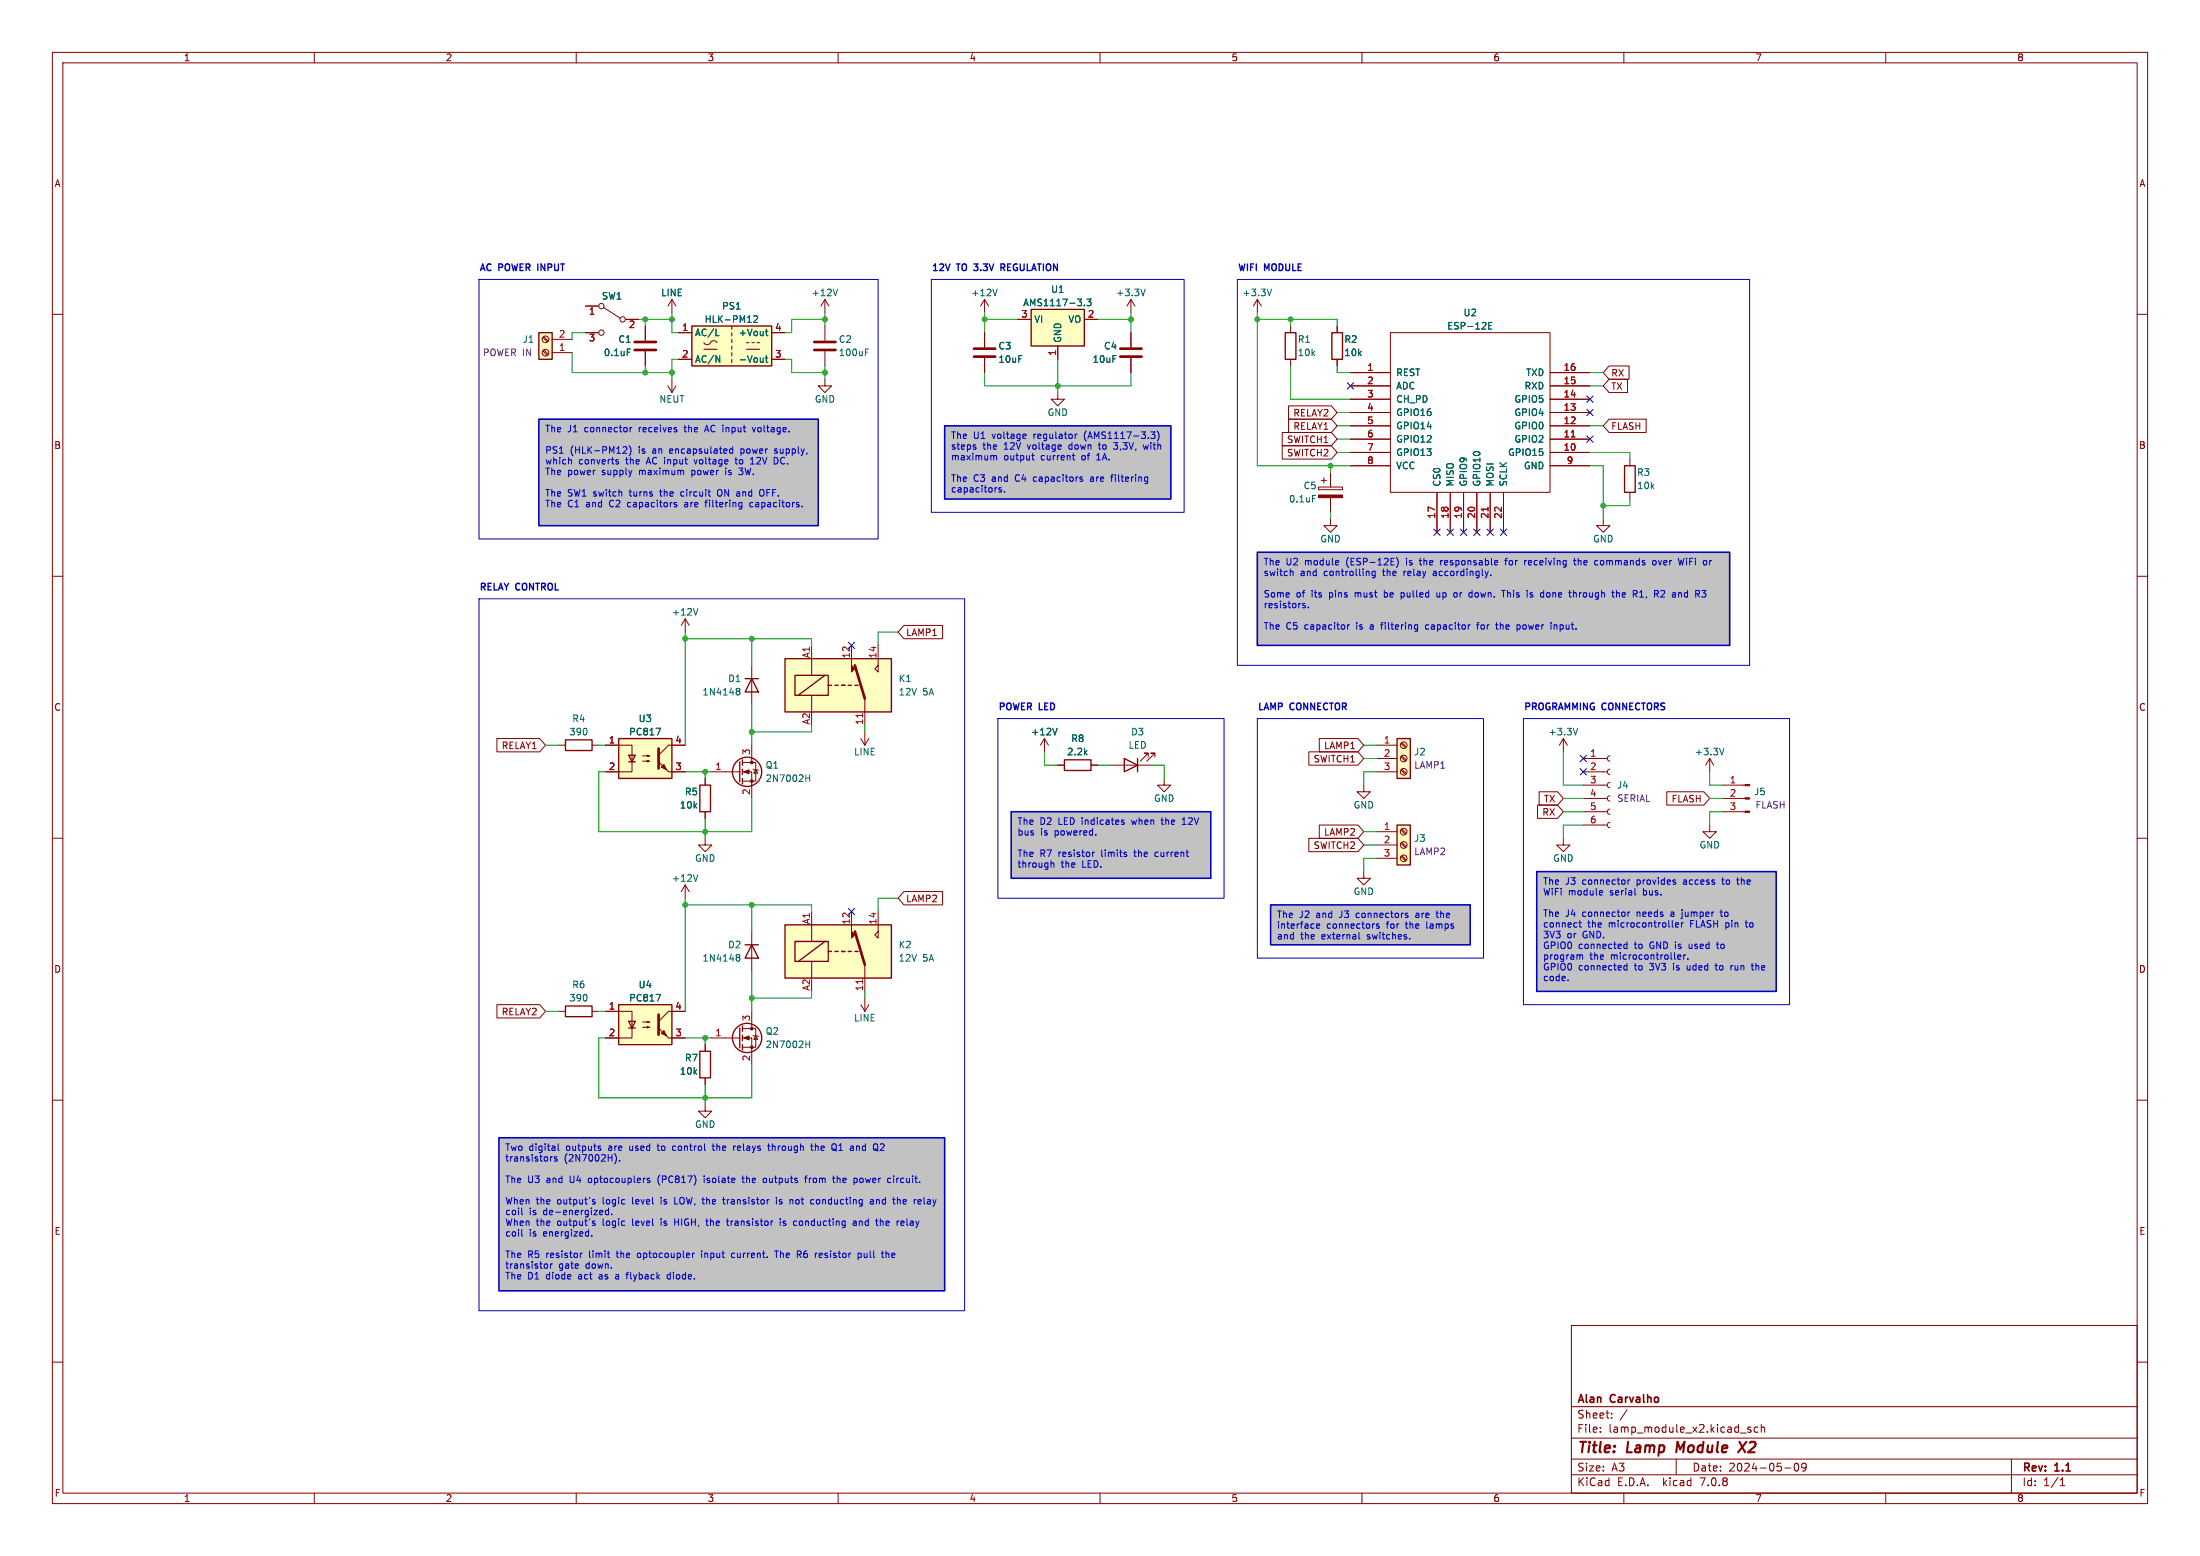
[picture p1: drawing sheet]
<svg xmlns="http://www.w3.org/2000/svg" width="420mm" height="297mm" viewBox="0 0 420 297" stroke-linecap="round" stroke-linejoin="round" font-family="sans-serif">
<g fill="none" stroke="#840000" stroke-width=".19">
<path d="M10 10h400v277h-400zM12 12h396v273h-396zM60 10v2M110 10v2M160 10v2M210 10v2M260 10v2M310 10v2M360 10v2M10 60h2M111.8 58.4h2.5M115.2 58.7l3.2 2"/>
<path d="M128.3 57.2v2.5M128.3 57.2l-.8 1.2M128.3 57.2l.7 1.2M157.5 57.2v2.5M157.5 57.2l-.8 1.2M157.5 57.2l.7 1.2M188 57.2v2.5M188 57.2l-.8 1.2M188 57.2l.7 1.2M215.9 57.2l-.8 1.2M215.9 57.2v2.5M215.9 57.2l.8 1.2"/>
<path d="M240 57.2l-.7 1.2M240 57.2v2.5M240 57.2l.8 1.2M408 60h2M103.6 64.4l.9 .9M103.6 67l.9 .8M103.8 64.3l.9 .8M103.8 66.8l.9 .8M105.4 67.3h3.8M105.4 64.8h3.8M111.8 63.5h2.5M119.4 61h2.5"/>
<path d="M123.2 62.2v2.8M123.2 67.1v2.8M127.5 73.7l.8 1.2M128.3 72.4v2.5M129 73.7l-.7 1.2M129.5 63.5h2.6M129.5 68.6h2.6M134.4 65.4a.82 .82 0 0 0 .8 .4 .82 .82 0 0 0 .6-.6 .73 .73 0 0 1 1.1 .2M134.4 66.7h2.5M139.7 62.2v.7M139.7 63.5v.6M139.7 64.8v.6"/>
<path d="M139.7 66v.7M139.7 67.3v.6M139.7 68.6v.6M142.5 66.7h2.5M142.5 65.4h.5M143.5 65.4h.5M144.5 65.4h.5M147.3 63.5h2.6M147.3 68.6h2.6M157.5 72.4v1.3h1.2l-1.2 1.2-1.3-1.2h1.3M157.5 62.2v2.8M157.5 67.1v2.8"/>
<path d="M188 63.5v2.8M188 68.3v2.8M194.3 61h2.5M201.9 74.9v1.3h1.3l-1.3 1.3-1.2-1.3h1.2M201.9 66v2.6M207 61h2.5M215.9 63.5v2.8M215.9 68.3v2.8M246 77.5h8.2l1.1 1.2-1.1 1.3h-8.2zM246.4 62.2v1.3M246.4 68.6v1.3M255.3 62.2v1.3"/>
<path d="M255.3 68.6v1.3M257.8 71.1h7.6M257.8 78.7h7.6M257.8 76.2h7.6M257.8 73.7h7.6M265.4 63.5h30.5v30.5h-30.5zM295.9 71.1h7.6M295.9 78.7h7.6M295.9 76.2h7.6M295.9 73.7h7.6M307.2 72.4h3.5v2.5h-3.5l-1.1-1.2zM307.2 69.8h3.8v2.6h-3.8l-1.1-1.3z"/>
<path d="M244.8 85.1h9.4l1.1 1.3-1.1 1.2h-9.4zM244.8 82.5h9.4l1.1 1.3-1.1 1.3h-9.4zM246 80h8.2l1.1 1.3-1.1 1.3h-8.2zM251.7 93h4.6v.5h-4.6zM252.2 91.7h1M252.7 91.2v1M254 99.1v1.2h1.3l-1.3 1.3-1.3-1.3h1.3M254 90.2v2.8M254 95v2.8M257.8 86.4h7.6M257.8 83.8h7.6M257.8 81.3h7.6"/>
<path d="M257.8 88.9h7.6M274.3 94v7.6M276.9 94v7.6M279.4 94v7.6M281.9 94v7.6M284.5 94v7.6M287 94v7.6M295.9 86.4h7.6M295.9 83.8h7.6M295.9 81.3h7.6M295.9 88.9h7.6M306.1 99.1v1.2h1.2l-1.2 1.3-1.3-1.3h1.3"/>
<path d="M307.2 80h7.1v2.6h-7.1l-1.1-1.3zM311.1 87.6v1.3M311.1 94v1.3M10 110h2M130.8 118.1v2.6M130.8 118.1l-.8 1.3M130.8 118.1l.8 1.3M172.6 119.4h7.3v2.5h-7.3l-1.2-1.2zM408 110h2M143.5 127v7.6M154.9 123.2v5.7M154.9 132.7v3.2"/>
<path d="M162.6 123.2v3.8M165.1 133.4v5M165.1 139.7v2.5M167.6 127v1.3l-.6-.7zM167.6 123.2v3.8M10 160h2M94.9 141h8.1l1.1 1.2-1.1 1.3h-8.1zM106.7 142.2h1.2M113 142.2h1.3M115.6 142.2h5v5.1h-5M122.7 145.3h1.3l-.4 .1v-.2l.4 .1M122.7 144.3h1.3l-.4 .1v-.3l.4 .2"/>
<path d="M127.6 147.3h3.2M130.8 142.2h-3.2l-1.9 1.9M134.6 148.6v1.3M134.6 154.9v1.3M135.9 147.3h5.3M141.7 147.3h1.8v5.1M141.7 145.5h2.6v3.6h-2.6M143.5 142.2v3.3M143.8 146.8l1 .3M144.3 146.9l.4 .7h-.8zM164.3 141l.8 1.2M165.9 141l-.8 1.2"/>
<path d="M199.4 141l-.8 1.2M199.4 141v2.5M199.4 141l.8 1.2M201.9 146.1h1.3M208.3 146.1h1.2M212.1 146.1h7.6M219.2 144.5v-.7h-.8h.8l-1.5 1.5M220.5 144.5v-.7h-.8h.8l-1.6 1.5M222.2 148.6v1.3h1.3l-1.3 1.2-1.2-1.2h1.2M249.9 143.5h9.3l1.1 1.3-1.1 1.3h-9.3zM251.9 141h7.3l1.1 1.2-1.1 1.3h-7.3zM251.9 157.5h7.3l1.1 1.3-1.1 1.2h-7.3z"/>
<path d="M260.3 149.9v1.2h1.3l-1.3 1.3-1.2-1.3h1.2M262.9 147.3h3.8M262.9 142.2h3.8M262.9 144.8h3.8M262.9 158.8h3.8M267.4 147l.9 .8M267.4 144.4l.9 .9M267.4 141.9l.9 .8M267.4 158.4l.9 .9M267.6 146.8l.9 .9M267.6 144.3l.9 .8M267.6 141.7l.9 .9"/>
<path d="M267.6 158.2l.9 .9M293.5 153.7h3.8l1.1 1.2-1.1 1.3h-3.8zM293.8 151.1h3.5l1.1 1.3-1.1 1.3h-3.5zM298.4 141l-.7 1.2M298.4 141v2.5M298.4 141l.8 1.2M302.3 147.3h4.5M302.3 144.8h4.5M302.3 157.5h4.5M302.3 154.9h4.5M302.3 152.4h4.5M302.3 149.9h4.5"/>
<path d="M307.3 157l-.3 .1-.2 .4 .2 .3 .3 .2M307.3 154.4l-.3 .2-.2 .3 .2 .4 .3 .1M307.3 151.9l-.3 .2-.2 .3 .2 .4 .3 .1M307.3 149.4l-.3 .1-.2 .3 .2 .4 .3 .2M307.3 146.8l-.3 .2-.2 .3 .2 .4 .3 .1M307.3 144.3l-.3 .1-.2 .4 .2 .3 .3 .2M318.2 151.1h7.1l1.1 1.3-1.1 1.3h-7.1zM326.4 157.5v1.3h1.3l-1.3 1.2-1.3-1.2h1.3M326.4 144.8l-.8 1.3M326.4 144.8v2.5M326.4 144.8l.8 1.3M328.9 154.9h4.2"/>
<path d="M328.9 152.4h4.2M328.9 149.9h4.2M408 160h2M130.8 168.9l-.8 1.3M130.8 168.9v2.6M130.8 168.9l.8 1.3M134.6 160v1.3h1.3l-1.3 1.3-1.3-1.3h1.3M143.5 177.8v7.6M154.9 174v5.7M162.6 174v3.8M167.6 177.8v1.3l-.6-.7zM167.6 174v3.8"/>
<path d="M172.6 170.2h7.3v2.5h-7.3l-1.2-1.2zM249.9 160h9.3l1.1 1.3-1.1 1.3h-9.3zM260.3 166.4v1.2h1.3l-1.3 1.3-1.2-1.3h1.2M262.9 161.3h3.8M262.9 163.8h3.8M267.4 163.5l.9 .8M267.4 161l.9 .8M267.6 163.3l.9 .9M267.6 160.8l.9 .8M298.4 160v1.3h1.3l-1.3 1.3-1.2-1.3h1.2M94.9 191.8h8.1l1.1 1.2-1.1 1.3h-8.1zM106.7 193h1.2"/>
<path d="M113 193h1.3M115.6 193h5v5.1h-5M122.7 196.1h1.3l-.4 .1v-.2l.4 .1M122.7 195.1h1.3l-.4 .1v-.3l.4 .2M127.6 198.1h3.2M130.8 193h-3.2l-1.9 1.9M134.6 199.4v1.3M135.9 198.1h5.3M141.7 198.1h1.8v5.1M141.7 196.3h2.6v3.6h-2.6M143.5 193v3.3M143.8 197.6l1 .3"/>
<path d="M144.3 197.7l.4 .7h-.8zM154.9 183.5v3.2M164.3 191.8l.8 1.2M165.1 184.2v5M165.1 190.5v2.5M165.9 191.8l-.8 1.2M10 210h2M134.6 210.8v1.3h1.3l-1.3 1.3-1.3-1.3h1.3M134.6 205.7v1.3M408 210h2M10 260h2M300 253h108v32h-108z"/>
<path d="M408 260h2M300 278.5h108M300 274.5h108M300 268.5h108M305.5 273.2v.2M305.5 272.5v.1M307.7 270.5v.2M307.7 269.8v.1M310.6 269.1l-1.3 1.9M320 278.5v3M334.2 272.5l-.3-.1-.2 .2v.2l.5 .2v.3h-.5M335.6 272.5l-.4-.1-.3 .3 .1 .6h.6"/>
<path d="M336.2 272.5l.2-.1 .4 .1 .1 .9M336.2 271.9v1.5M342.7 279.4l.2-.1a.8 .8 0 0 1 .5 .7 .8 .8 0 0 1-.5 .8 1 1 0 0 1-.2-1.4zM344.8 279.9l-.3 .3h-.3l-.3-.3 .2-.5 .4-.1 .2 .1a.99 .99 0 0 1-.3 1.4h-.3M384 278.5v6.5M60 285v2M110 285v2M160 285v2M210 285v2M260 285v2M300 281.5h108M310 285v2"/>
<path d="M340.7 280.2h1.2M360 285v2M393.3 283.6h.9M393.3 282.5l.4-.4v1.5"/>
<circle cx="114.8" cy="58.4" r=".51"/>
<circle cx="104.1" cy="64.8" r=".63"/>
<circle cx="104.1" cy="67.3" r=".63"/>
<circle cx="114.8" cy="63.5" r=".51"/>
<circle cx="118.9" cy="61" r=".51"/>
<circle cx="268" cy="158.7" r=".63"/>
<circle cx="268" cy="144.8" r=".63"/>
<circle cx="268" cy="147.3" r=".63"/>
<circle cx="268" cy="142.2" r=".63"/>
<circle cx="268" cy="163.8" r=".63"/>
<circle cx="268" cy="161.3" r=".63"/>
</g>
<path d="M320.3 275.2l-.3 2M332.1 275.2l1 2M333.4 275.2l-1.6 2" fill="none" stroke="#840000" stroke-width=".4"/>
<g fill="#c2c2c2" stroke="#c2c2c2" stroke-width=".19">
<path d="M293.4 166.4h45.7v22.8h-45.7z"/>
<path d="M102.9 80h53.3v20.3h-53.3z"/>
<path d="M180.3 81.3h43.2v14h-43.2z"/>
<path d="M95.2 217.2h85.1v29.2h-85.1z"/>
<path d="M240 105.4h90.2v17.8h-90.2z"/>
<path d="M193 154.9h38.1v12.7h-38.1z"/>
<path d="M242.6 172.7h38.1v7.6h-38.1z"/>
</g>
<g fill="#ffffc2" stroke="#ffffc2" stroke-width=".19">
<path d="M118.1 141h10.2v7.6h-10.2z"/>
<path d="M102.9 63.5h2.5v5.1h-2.5z"/>
<path d="M266.7 141h2.5v7.6h-2.5z"/>
<path d="M266.7 157.5h2.5v7.6h-2.5z"/>
<path d="M149.9 125.7h20.3v10.2h-20.3z"/>
<path d="M196.8 59.1h10.2v6.9h-10.2z"/>
<path d="M132.1 62.2h15.2v7.7h-15.2z"/>
<path d="M118.1 191.8h10.2v7.6h-10.2z"/>
<path d="M149.9 176.5h20.3v10.2h-20.3z"/>
</g>
<g fill="none" stroke="#840000" stroke-width=".25">
<path d="M196.8 59.1h10.2v6.9h-10.2zM102.9 63.5h2.5v5.1h-2.5zM132.1 62.2h15.2v7.7h-15.2zM245.4 63.5h2v5.1h-2zM254.3 63.5h2v5.1h-2zM310.1 88.9h2.1v5.1h-2.1zM142.2 129.5h2.6M143.5 129.5l1.3 2.6h-2.6zM149.9 125.7h20.3v10.2h-20.3zM151.8 128.9h6.3v3.8h-6.3zM157.5 128.9l-5.1 3.8M158.1 130.8h.6"/>
<path d="M159.4 130.8h.6M160.7 130.8h.6M161.9 130.8h.7M163.2 130.8h.6M107.9 141.2h5.1v2.1h-5.1zM118.1 141h10.2v7.6h-10.2zM120 144.1h1.3l-.7 1.3zM120 145.4h1.3M133.6 149.9h2v5h-2zM141.2 145.4v3.8M141.7 145v1.1M141.7 146.8v1"/>
<path d="M141.7 148.6v1M203.2 145h5.1v2.1h-5.1zM214.6 144.8l2.6 1.3-2.6 1.2zM217.2 144.8v2.5M266.7 141h2.5v7.6h-2.5zM266.7 157.5h2.5v7.6h-2.5zM149.9 176.5h20.3v10.2h-20.3zM151.8 179.7h6.3v3.8h-6.3zM157.5 179.7l-5.1 3.8M107.9 192h5.1v2.1h-5.1zM118.1 191.8h10.2v7.6h-10.2zM120 194.9h1.3l-.7 1.3z"/>
<path d="M120 196.2h1.3M141.2 196.2v3.8M141.7 195.8v1.1M141.7 197.6v1M141.7 199.4v1M142.2 180.3h2.6M143.5 180.3l1.3 2.6h-2.6zM158.1 181.6h.6M159.4 181.6h.6M160.7 181.6h.6M161.9 181.6h.7M163.2 181.6h.6"/>
<path d="M133.6 200.7h2v5h-2z"/>
<circle cx="142.6" cy="147.3" r="2.79"/>
<circle cx="142.6" cy="198.1" r="2.79"/>
</g>
<g fill="#840000" stroke="#840000" stroke-width=".19">
<path d="M125.7 145.4l1.9 1.9z"/>
<path d="M126.2 146.4l.5-.5 .6 1z"/>
<path d="M142 198.1l1-.4v.8z"/>
<path d="M333.1 154.8h.9v.3h-.9z"/>
<path d="M333.1 152.3h.9v.2h-.9z"/>
<path d="M333.1 149.7h.9v.3h-.9z"/>
<path d="M162.6 127l.6 .6-.6 .7z"/>
<path d="M142 147.3l1-.4v.8z"/>
<path d="M125.7 196.2l1.9 1.9z"/>
<path d="M126.2 197.2l.5-.5 .6 1z"/>
<path d="M251.7 94.5h4.6v.5h-4.6z"/>
<path d="M162.6 177.8l.6 .6-.6 .7z"/>
<circle cx="143.5" cy="199.9" r=".25"/>
<circle cx="143.5" cy="196.3" r=".25"/>
<circle cx="143.5" cy="149.1" r=".25"/>
<circle cx="143.5" cy="145.5" r=".25"/>
</g>
<path d="M121.2 66.8h4M121.2 65.3h4M155.4 66.8h4.1M155.4 65.3h4.1M185.9 68.1h4.1M185.9 66.5h4.1M213.9 68.1h4M213.9 66.5h4M163.2 127l1.9 6.4M125.7 142.9v3.8M163.2 177.8l1.9 6.4M125.7 193.7v3.8" fill="none" stroke="#840000" stroke-width=".51"/>
<g fill="none" stroke="#006464" stroke-width=".19">
<path d="M159.9 55.2l-.4 1.3M190.4 55.2l-.4 1.3M207 58.2v.2M207.5 57.1h.8l-.4 .5 .3 .1v.5l-.2 .2-.5-.2M218.6 55.2l-.4 1.3M242.8 55.2l-.5 1.3M119.8 66.6h.6M136.7 64.1h.6M136.7 67.9l.7 1.3v-1.3M143.9 60.4l.5-.1 .2 .3-.8 .9h.8M146.1 68.3h.5M146.1 63.2h.5"/>
<path d="M146.3 62.8v1.1l.3 .2M146.3 67.9v1.1l.3 .2M165.2 66.6h.6M165.2 67.2h.4M284.2 62.1h.4M284.8 61.5h-.6v1.3h.6M250.6 94.6h.6M133.2 116.1l-.4 1.3M125.2 139h.9l-.6 1.3M140.6 131.9h.2M140.6 131.5l.4-.1 .2 .1 .1 .2-.3 .2M140.8 131.9h.2"/>
<path d="M140.8 131.9l-.2 .1M141 131.9l.3 .3-.1 .3-.2 .2-.4-.1M201.8 139l-.4 1.3M301.2 139l-.5 1.3M153.8 148.5h.8M154.6 147.9v1.3M329.1 142.8l-.4 1.3M133.2 166.9l-.4 1.3M125.2 189.8h.9l-.6 1.3M140.6 182.3l.4-.1 .2 .1 .1 .2-.3 .2M140.6 182.7h.2M140.8 182.7h.2"/>
<path d="M140.8 182.7l-.2 .1M141 182.7l.3 .3-.1 .3-.2 .2-.4-.1M153.8 199.3h.8M154.6 198.7v1.3"/>
</g>
<path d="M284.1 96.8v.7M300 83.4h.7M164.7 136.2v.7M164.7 187v.7" fill="none" stroke="#a90000" stroke-width=".19"/>
<path d="M102.7 50.4v1.3M185.9 50.4h.8M185.9 51.5l.2 .2M191.4 51l.4 .7M191.7 50.4h-.6v1.3M191.7 51h-.6" fill="none" stroke="#0000c2" stroke-width=".25"/>
<path d="M102.9 80h53.3v20.3h-53.3zM180.3 81.3h43.2v14h-43.2zM240 105.4h90.2v17.8h-90.2zM193 154.9h38.1v12.7h-38.1zM242.6 172.7h38.1v7.6h-38.1zM293.4 166.4h45.7v22.8h-45.7zM95.2 217.2h85.1v29.2h-85.1z" fill="none" stroke="#0000c2" stroke-width=".3"/>
<g fill="none" stroke="#0000c2" stroke-width=".19">
<path d="M91.4 53.3h76.2v49.6h-76.2zM177.8 53.3h48.3v44.5h-48.3zM236.2 53.3h97.8v73.7h-97.8zM109.1 87.9v.7M117.6 88.1l.5 .2-.1 .2-.3 .1M119.1 85.3h.5l.1 .3-.8 .9h.8M120.1 85.1a1.46 1.46 0 0 1 0 1.9M120.3 81.6v.8M120.6 81.6l-.3 .2M128.9 96.3l.3 .1v.2l-.4 .1M128.9 95.9l.3 .1M130.2 93.9l-.2 .2v.4l.2 .2"/>
<path d="M130.5 89.9v.7M130.9 95.9l-.2 .1M130.9 96.3l-.2 .1 .2 .3M132.5 87.7l.3 .9M134.6 95.9h.4M134.6 82.1h.6M134.7 95.7v1M134.9 81.2l-.4 1.2M137.5 93.4a.43 .43 0 0 0-.5 .5v.4a.43 .43 0 0 0 .5 .4M138.5 89.8v.8M139.3 86.4l.2 .1h.4M139.9 85.3v1.2"/>
<path d="M139.9 85.7h-.4l-.2 .1M140.3 87.7h.5M140.5 87.3v1.1l.3 .2M141 90.5l.6 .1M141.4 85.7v1.2M141.4 86.5h.2M141.6 85.7h-.2M141.8 89.3l-.4 .5h.2M143.3 88.6h.7M143.6 87.3v1.3M143.6 81.6l.3 .8 .3-.8M143.7 96l-.3-.1-.3 .2 .2 .6h.4"/>
<path d="M145.1 94.5l.2 .2 .5-.2M145.1 93.6l.2-.2 .5 .2M147.8 87.3l.5 .1M147.9 86.5h.3M148.2 85.7l-.3 .2v.1l.3 .1M148.5 87.8l-.1 .6-.6 .2M186.1 85.3l.2 .2-.2 .2M186.1 84.9l.2 .1M189.5 86.9l.2 .2M189.7 87.1v.7M189.7 87.1l.2-.2 .3 .1 .1 .8M191.2 93.1h-.3l-.2 .2v.1l.5 .2v.3h-.5"/>
<path d="M191.8 93.8v.1M195.7 82.9l.2 .3-.6 .1M195.8 83.6l-.1 .1M197.1 86.5v1.1l.3 .2M204.7 86.9h.5M204.9 87.6l.3 .2M205.2 82.9v.8M205.6 82.9l-.4 .2M206.3 91.5h.3l.1 .2-.4 .2M206.3 91l.3 .1M208.3 91l-.1 .1M208.3 91.4l-.1 .2 .1 .3"/>
<path d="M209.4 87.8h.7M209.5 86.8l-.1 .1M209.8 84.5l.1 1.2M212 91h.5M212.5 90.6l-.3 .2v1.1M212.6 85.6l.5 .1M218.3 84.9l.2 .8 .2-.6 .3 .6M219.7 82.4h.8l-.4 .5 .3 .1 .1 .5-.3 .2h-.3M220.9 82.3a1.46 1.46 0 0 1 0 1.9M91.4 114.3h92.7v135.9h-92.7zM246.5 109l.4 .2v.7M248.7 115.5l.5 .2v.1l-.2 .2h-.3"/>
<path d="M248.7 115.2h.5M249.8 115.9v.1M257.3 119.3v.8M257.6 119.3l-.3 .2M262 109.2v.6l.2 .1 .3-.1M262.5 109v1.1l-.2 .2-.3-.1M263.5 119.3h.5M263.8 118.9l-.1 1.2M264.3 112.7v1.3M264.3 113.9l.1 .1M264.4 113.1l-.1 .1M266.6 106.4a1.46 1.46 0 0 1 0 1.9"/>
<path d="M267.5 113.1v1.3M267.5 113.9l.3 .1M267.8 113.1l-.3 .1M270.5 119.3h.1M270.6 119.3v1l-.1 .2M270.9 107h.5M271.1 106.6l.1 1.2M272.6 119.3h-.2l-.3 .2 .1 .5 .4 .1M273.8 109l-.2 .1M273.8 109.4l-.2 .2 .2 .3M274.3 113.1l.1 .8 .3 .1 .2-.2M275 107v.8"/>
<path d="M275.4 107l-.4 .2M277.8 113.1l.3 .1 .1 .2-.1 .4-.3 .2M280.9 113.1l.1 .1M281 112.7v1.3M281 113.9l-.1 .1M281.9 119.3h.5M282.4 118.8l-.3 .2v1.1M284.6 109.8v.1M285.5 119.3h.5M286.6 112.7h.8M287.3 107h.4M287.7 106.6l-.3 .1v1.1"/>
<path d="M287.8 112.7v1.3M288 113.1l-.2 .1M289.7 119.3h.3l.2 .2v.5l-.5 .1M291.4 107l-.3 .1M291.9 107v.8M292.3 113.1l.3 .1M292.3 113.5l.3 .1v.2l-.4 .2M292.4 107.3l-.6 .1M295.7 113.1l-.3 .1-.2 .2 .1 .4 .4 .2M296.1 118.8v.2M296.7 119.4l.4-.1 .1 .1M296.7 119.3v.8"/>
<path d="M300.4 107h.5M300.6 106.6v1.1l.3 .1M300.6 113.1l.3 .2v.7M301.3 106.6v1.2M301.5 107l-.2 .1M304.9 107h.1M305 107.8h-.1M305.6 107.1v.6M308.6 113.2l.2-.1 .3 .1v.8M308.6 112.7v1.3M309.8 113.2v.7M310.3 113.4l-.6 .1"/>
<path d="M313 114h.7M313.3 112.9l.1-.2v1.3M315.6 107.1l.1-.1 .4 .1 .1 .5-.2 .2h-.3l-.1-.1zM316.6 107l.3 .8M317.6 112.7l.2 .2-.1 .3-.7 .8h.8M320.4 106.6l.3 1.2M321.5 106.6l-.3 1.2M322 106.6v.1M322 113.1h-.2l-.3 .3 .1 .4 .4 .2M326.7 107h-.2M190.5 137.2h43.2v34.3h-43.2zM240 137.2h43.2v45.7h-43.2z"/>
<path d="M270.6 120l-.1 .1M285.7 120l.3 .1M290.8 137.2h50.8v54.6h-50.8zM209.2 159.3v.1M214.3 156.9l.3 .1v.2l-.4 .2M214.3 156.5l.3 .1M221.6 156.5h.5M221.8 156.1l.1 1.2M225.7 157.4h.7M225.7 156.5l.4-.4v1.3M200.7 164.3v1.2M200.7 164.8l.1-.1 .3 .1 .1 .7"/>
<path d="M208.9 162.7l-.3 .2M220.7 162.7l-.2 .2v.4l.2 .2M251.3 176.8l.6-.2v-.2l-.4-.1-.2 .2 .1 .6h.5M259.4 178v1.1l.2 .1M263.2 176.4l-.3-.1-.1 .2v.2l.4 .1v.3h-.4M268.4 174.7l.3 .1 .1 .2-.4 .1M268.4 174.3l.3 .1M269.1 179.1v.1M270.4 174.3l-.1 .1M270.4 174.7l-.1 .1 .1 .3M274.1 174.3h.5M274.3 173.9v1.1l.3 .1"/>
<path d="M301.4 176.1h.5M301.6 175.7v1.1l.3 .2M305.5 170l.4 .1v.2l-.6 .1M305.9 170.8h-.4M310.6 179.8v1.3M310.8 167.9v.9M310.8 174.1v.8M311.1 167.9l-.3 .3M311.1 174.1l-.3 .2M312.2 170.8h.1M319.9 176.6l.6-.2-.1-.2-.4-.1-.1 .2v.6h.5M321 176.1v.9"/>
<path d="M321.1 175.2l-.2 .2M321.1 173.7v.1M321.1 176.2l-.1 .2M327.8 179.8v1.1l.3 .2M328.4 174.1h.5M328.6 173.7v1l.3 .2M328.7 167.9h.5M328.9 167.5v1.2M331.5 167.9h.5M331.7 167.5v1.1l.3 .2M333.2 176.1h.4M333.3 175.7l.1 1.2"/>
<path d="M299.3 187.1v.1M301.5 182.3l.1 .1M301.6 182.4v.7M301.6 182.4l.2-.1h.3v.8M310 180.8l.2 .3 .4-.1M310 184.9l.2 .3 .4-.1M310.6 183.9v1.3M310.6 180.3l-.4-.1-.2 .3M310.6 184.4l-.4-.1-.2 .2M320.3 182.7l.6-.1-.1-.3h-.3l-.2 .1v.6h.5M321.4 182.3v.8M321.8 182.3l-.4 .2"/>
<path d="M322.1 184.3v.7l.2 .2M322.2 183v.1M322.5 180.2v.7l.1 .2M327.4 184.3h.5M327.6 183.9v1.1l.3 .2M327.7 180.2h.4M330.8 184.3l-.4 .2M334.3 184.3h.5M334.5 183.9v1.1l.3 .2M106.6 218.3v1.1l.1 .2M114.5 219.2l.2 .2-.2 .2M114.5 218.7l.2 .1"/>
<path d="M125.4 218.7h.5M125.6 218.3l.1 1.2M128.9 218.7h-.3l-.2 .3v.5l.5 .1M135.9 218.7h.5M136.1 218.3v1.1l.3 .2M140.4 218.7l-.3 .2M140.8 218.8v.7M141.4 219.1l-.6 .1M146.5 218.7h.5M146.7 218.3v1.1l.3 .2M147.4 218.3v1.3M147.6 218.7l-.2 .2"/>
<path d="M154.8 218.7h.4M154.9 218.3v1.1l.3 .2M155.7 218.3v1.3M156 218.7l-.3 .2M159.5 218.4a.9 .9 0 0 1 0 1.1l.2 .2M160.1 219.6h.8M160.3 218.6l-.2 .1M163.5 218.7v.9M163.9 218.7l-.4 .2M168.5 218.3l-.4 .1M168.7 218.9l-.7 .7h.8M99.6 230.6v1.1l.2 .2"/>
<path d="M99.6 234.7v1.1l.2 .2M105.1 220.8v.8M105.2 220.9l-.1 .1M105.8 221l.1 .2 .5 .2-.2 .2h-.4M106 220.8l.3 .1M111.1 239.2l-.3 .2M113 235.8v.2M113.1 233.4l.5 .1v.2l-.2 .2-.3-.1M113.1 229.3l.5 .2v.1l-.2 .2h-.3M113.1 229h.5M115.6 231.1v.6l.2 .2 .4-.1M116.2 230.6v1.3"/>
<path d="M116.8 231.7v.2M117.6 220.6a1.48 1.48 0 0 1-.3 1.5M118.3 221.5v.1M121.8 239.3l-.1 .1 .1 .6M124 224.9h-.3l-.2 .2 .1 .1 .4 .2v.3h-.5M125.7 224.6l-.1 .5 .1 .7M126.2 232.6v.2M126.2 228.5v.2M126.2 229v.8M126.2 233.1v.8M128.8 228.5v1.3h.6M128.8 232.6v1.3"/>
<path d="M128.8 233.2h.7M132.6 239.2l-.4 .2M133.9 238.8v.1M133.9 239.2v.8M134.4 224.5v.1M134.4 224.9v.8M134.7 233.1h.5M135 233.8l.2 .1M137.9 229h.5M138.2 229.8h.2M138.7 233.1h.4M138.9 233.8l.2 .1"/>
<path d="M140.2 239.3l-.3-.1-.3 .2 .2 .6h.4M141.6 224.9h.5M141.8 224.5v1l.3 .2M145.8 224.9h.3l.2 .2v.5l-.2 .1h-.3M147.9 238.8h.7M148.2 228.5v.2M148.2 229v.8M148.2 238.8v1.2M148.8 229.8h.4M148.9 232.6v.2M148.9 233.1v.8M149.2 229h-.3l-.1 .2v.1l.4 .2"/>
<path d="M149.5 233.8h.5M150 233.1h-.3l-.2 .1 .1 .2 .4 .1M152 229.1v.6M152.5 239.4l.4 .6M152.6 233.2v.6M152.8 238.8l.1 .2-.1 .4M153.6 224.9h.5M154.1 224.5l-.3 .1v1.1M154.5 224.9v.8M154.6 224.9l-.1 .2M156.3 229h-.3l-.2 .2 .1 .5 .4 .1M156.4 240h.4"/>
<path d="M156.8 239.2l-.4 .1M157 239.5l-.6 .1M158.9 224.9h.5M159.2 225.7h.2M159.8 224.5v1.2M160.2 224.9l-.4 .1M162.9 233.1h.5l.1 .8M163.5 233.4h-.5l-.1 .2 .1 .3 .5-.1M163.8 239.3l.4-.1 .2 .2-.1 .6h-.5M163.8 239.2v1.3M164.1 233.1v.8M164.2 233.1l-.1 .1"/>
<path d="M164.4 224.9l-.3 .2v.4l.3 .2M165 239.2v.7l.2 .1M166.2 229h.5v.8M166.7 229.3h-.4l-.2 .2 .2 .3h.4M167.3 229v.8M167.7 229l-.4 .1M168.1 233.1h.4l.1 .8M169.1 239.3l.2-.1 .3 .1 .1 .7M169.1 238.8v1.2M170.6 224.5v.1M170.6 224.9v.8M171.7 229l.2 .2v.6"/>
<path d="M172.2 233.1h.3l.1 .3-.6 .1M172.5 233.8l-.3 .1M175.8 229l.1 .3-.6 .1M176.4 228.5v1.1l.2 .2M104.1 241.2l.3 .1 .2 .2-.1 .5-.4 .1M105.1 241.2v.9M105.5 241.2l-.4 .3M117.7 243.3h-.1M117.7 243.6l-.2 .2 .2 .3M119.5 243.3h.5M120 242.9l-.3 .1M128 243.3h-.4l-.2 .2 .1 .6h.5"/>
</g>
<g fill="none" stroke="#009600" stroke-width=".19">
<path d="M128.3 59.7v3.8h1.2M157.5 59.7v2.5M188 59.7v3.8M215.9 59.7v3.8M240 59.7v29.2h17.8M109.2 67.3v3.8h19.1M111.8 63.5h-2.6v1.3M121.9 61h6.4M123.2 61v1.2M123.2 69.9v1.2M129.5 68.6h-1.2v3.8M149.9 68.6h1.2v2.5h6.4"/>
<path d="M157.5 61h-6.4v2.5h-1.2M157.5 69.9v2.5M188 61h6.3M188 71.1v2.6h27.9v-2.6M201.9 68.6v6.3M209.5 61h6.4M240 61h15.3v1.2M246.4 61v1.2M246.4 69.9v6.3h11.4M255.3 69.9v1.2h2.5M255.3 78.7h2.5M303.5 71.1h2.6"/>
<path d="M303.5 73.7h2.6M254 88.9v1.3M254 97.8v1.3M255.3 81.3h2.5M255.3 86.4h2.5M255.3 83.8h2.5M303.5 88.9h2.6v10.2M303.5 81.3h2.6M303.5 86.4h7.6v1.2M311.1 95.3v1.2h-5M130.8 121.9h24.1v1.3M130.8 120.7v21.5"/>
<path d="M143.5 121.9v5.1M143.5 134.6v7.6M154.9 138.4v1.3h-11.4M165.1 138.4v1.3M171.4 120.7h-3.8v2.5M104.1 142.2h2.6M114.3 142.2h1.3M115.6 147.3h-1.3v11.5h29.2v-6.4M130.8 147.3h5.1M134.6 147.3v1.3M134.6 156.2v3.8M199.4 143.5v2.6h2.5"/>
<path d="M209.5 146.1h2.6M219.7 146.1h2.5v2.5M260.3 158.8h2.6M260.3 142.2h2.6M260.3 144.8h2.6M262.9 147.3h-2.6v2.6M298.4 143.5v6.4h3.9M298.4 154.9h3.9M298.4 152.4h3.9M302.3 157.5h-3.9v2.5M326.4 147.3v2.6h2.5M326.4 152.4h2.5"/>
<path d="M328.9 154.9h-2.5v2.6M130.8 171.5v21.5M130.8 172.7h24.1v1.3M143.5 172.7v5.1M171.4 171.5h-3.8v2.5M260.3 161.3h2.6M262.9 163.8h-2.6v2.6M104.1 193h2.6M114.3 193h1.3M115.6 198.1h-1.3v11.5h29.2v-6.4M130.8 198.1h5.1M134.6 198.1v1.3"/>
<path d="M143.5 185.4v7.6M154.9 189.2v1.3h-11.4M165.1 189.2v1.3M134.6 207v3.8"/>
</g>
<g fill="none" stroke="#000084" stroke-width=".19">
<path d="M257.2 73.1l1.2 1.2M258.4 73.1l-1.2 1.2M302.9 78.1l1.2 1.2M302.9 75.6l1.2 1.2M304.1 78.1l-1.2 1.2M304.1 75.6l-1.2 1.2M302.9 83.2l1.2 1.2M304.1 83.2l-1.2 1.2M273.7 101l1.2 1.2M274.9 101l-1.2 1.2M276.3 101l1.2 1.2M277.5 101l-1.2 1.2"/>
<path d="M278.8 101l1.2 1.2M280 101l-1.2 1.2M281.3 101l1.2 1.2M282.5 101l-1.2 1.2M283.9 101l1.2 1.2M285.1 101l-1.2 1.2M286.4 101l1.2 1.2M287.6 101l-1.2 1.2M162 122.6l1.2 1.2M163.2 122.6l-1.2 1.2M301.7 144.2l1.2 1.2M301.7 146.7l1.2 1.2"/>
<path d="M302.9 144.2l-1.2 1.2M302.9 146.7l-1.2 1.2M162 173.4l1.2 1.2M163.2 173.4l-1.2 1.2"/>
</g>
<g fill="#009600" stroke="#009600" stroke-width=".19">
<circle cx="123.2" cy="61" r=".46"/>
<circle cx="123.2" cy="71.1" r=".46"/>
<circle cx="128.3" cy="71.1" r=".46"/>
<circle cx="157.5" cy="71.1" r=".46"/>
<circle cx="157.5" cy="61" r=".46"/>
<circle cx="128.3" cy="61" r=".46"/>
<circle cx="134.6" cy="209.6" r=".46"/>
<circle cx="134.6" cy="198.1" r=".46"/>
<circle cx="134.6" cy="147.3" r=".46"/>
<circle cx="143.5" cy="172.7" r=".46"/>
<circle cx="134.6" cy="158.8" r=".46"/>
<circle cx="143.5" cy="139.7" r=".46"/>
<circle cx="130.8" cy="121.9" r=".46"/>
<circle cx="130.8" cy="172.7" r=".46"/>
<circle cx="143.5" cy="190.5" r=".46"/>
<circle cx="143.5" cy="121.9" r=".46"/>
<circle cx="201.9" cy="73.7" r=".46"/>
<circle cx="188" cy="61" r=".46"/>
<circle cx="215.9" cy="61" r=".46"/>
<circle cx="306.1" cy="96.5" r=".46"/>
<circle cx="240" cy="61" r=".46"/>
<circle cx="246.4" cy="61" r=".46"/>
<circle cx="254" cy="88.9" r=".46"/>
</g>
<g font-size="2.8" fill="#840000">
<text x="301" y="277.9">Title:</text>
<text x="310.6" y="277.9">Lamp</text>
<text x="320.9" y="277.9">Module</text>
<text x="333.7" y="277.9">X2</text>
</g>
<g font-size="2.1" fill="#840000">
<text x="301" y="268.2">Alan</text>
<text x="307.5" y="268.2">Carvalho</text>
<text x="301" y="273.7">File:</text>
<text x="301" y="271">Sheet:</text>
<text x="307.1" y="273.7">lamp_module_x2.kicad_sch</text>
<text x="301" y="281.1">Size:</text>
<text x="307.6" y="281.1">A3</text>
<text x="323" y="281.1">Date:</text>
<text x="330" y="281.1">2024-05-09</text>
<text x="386" y="281.3">Rev:</text>
<text x="392.4" y="281.3">1.1</text>
<text x="301" y="283.9">KiCad</text>
<text x="308.7" y="283.9">E.D.A.</text>
<text x="317.6" y="283.9">kicad</text>
<text x="324.8" y="283.9">7.0.8</text>
<text x="386" y="283.9">Id:</text>
<text x="390.1" y="283.9">1/1</text>
</g>
<g font-size="1.8" fill="#840000">
<text x="35" y="11.9">1</text>
<text x="85" y="11.9">2</text>
<text x="135" y="11.9">3</text>
<text x="185" y="11.9">4</text>
<text x="235" y="11.9">5</text>
<text x="285" y="11.9">6</text>
<text x="335" y="11.9">7</text>
<text x="385" y="11.9">8</text>
<text x="10.3" y="35.9">A</text>
<text x="408.3" y="35.9">A</text>
<text x="307.5" y="74.6">TX</text>
<text x="307.5" y="72.1">RX</text>
<text x="246.8" y="79.7">RELAY2</text>
<text x="246.8" y="82.2">RELAY1</text>
<text x="307.5" y="82.2">FLASH</text>
<text x="10.3" y="85.9">B</text>
<text x="245.6" y="87.3">SWITCH2</text>
<text x="245.6" y="84.8">SWITCH1</text>
<text x="408.2" y="85.9">B</text>
<text x="172.9" y="121.6">LAMP1</text>
<text x="10.3" y="135.9">C</text>
<text x="408.2" y="135.9">C</text>
<text x="95.7" y="143.2">RELAY1</text>
<text x="252.7" y="143.2">LAMP1</text>
<text x="250.7" y="145.7">SWITCH1</text>
<text x="294.3" y="155.9">RX</text>
<text x="294.6" y="153.4">TX</text>
<text x="319" y="153.4">FLASH</text>
<text x="252.7" y="159.7">LAMP2</text>
<text x="250.7" y="162.2">SWITCH2</text>
<text x="172.9" y="172.4">LAMP2</text>
<text x="10.3" y="185.9">D</text>
<text x="408.2" y="185.9">D</text>
<text x="95.7" y="194">RELAY2</text>
<text x="10.3" y="235.9">E</text>
<text x="408.3" y="235.9">E</text>
<text x="10.3" y="285.9">F</text>
<text x="35" y="286.9">1</text>
<text x="85" y="286.9">2</text>
<text x="135" y="286.9">3</text>
<text x="185" y="286.9">4</text>
<text x="235" y="286.9">5</text>
<text x="285" y="286.9">6</text>
<text x="335" y="286.9">7</text>
<text x="385" y="286.9">8</text>
<text x="408.3" y="285.9">F</text>
</g>
<g font-size="1.8" fill="#0000c2">
<text x="91.4" y="51.8">AC</text>
<text x="95.3" y="51.8">POWER</text>
<text x="103.2" y="51.8">INPUT</text>
<text x="177.8" y="51.8">12V</text>
<text x="182.8" y="51.8">TO</text>
<text x="186.6" y="51.8">3.3V</text>
<text x="192.1" y="51.8">REGULATION</text>
<text x="236.2" y="51.8">WIFI</text>
<text x="241.4" y="51.8">MODULE</text>
<text x="104" y="82.8">The</text>
<text x="108.3" y="82.8">J1</text>
<text x="111.7" y="82.8">connector</text>
<text x="122.2" y="82.8">receives</text>
<text x="131.2" y="82.8">the</text>
<text x="135.3" y="82.8">AC input</text>
<text x="144.8" y="82.8">voltage.</text>
<text x="104" y="86.9">PS1</text>
<text x="104" y="89">which</text>
<text x="108.8" y="86.9">(HLK-PM12)</text>
<text x="110.5" y="89">converts</text>
<text x="119.6" y="89">the</text>
<text x="122" y="86.9">is</text>
<text x="123.8" y="89">AC input</text>
<text x="124.8" y="86.9">an</text>
<text x="128.3" y="86.9">encapsulated</text>
<text x="133.2" y="89">voltage</text>
<text x="141.3" y="89">to</text>
<text x="142.1" y="86.9">power</text>
<text x="144.3" y="89">12V</text>
<text x="148.7" y="86.9">supply,</text>
<text x="149" y="89">DC.</text>
<text x="181.4" y="84.1">The</text>
<text x="181.4" y="86.2">steps</text>
<text x="181.4" y="88.2">maximum</text>
<text x="185.8" y="84.1">U1</text>
<text x="187.6" y="86.2">the</text>
<text x="189.5" y="84.1">voltage</text>
<text x="191.6" y="88.2">output</text>
<text x="191.8" y="86.2">12V</text>
<text x="196.4" y="86.2">voltage</text>
<text x="197.6" y="84.1">regulator</text>
<text x="198.8" y="88.2">current</text>
<text x="204.5" y="86.2">down</text>
<text x="206.8" y="88.2">of</text>
<text x="207.4" y="84.1">(AMS1117-3.3)</text>
<text x="209.8" y="88.2">1A.</text>
<text x="210.5" y="86.2">to</text>
<text x="213.5" y="86.2">3,3V,</text>
<text x="219.4" y="86.2">with</text>
<text x="104" y="91">The</text>
<text x="104" y="95.1">The</text>
<text x="108.3" y="91">power</text>
<text x="108.3" y="95.1">SW1 switch</text>
<text x="115" y="91">supply</text>
<text x="120.5" y="95.1">turns</text>
<text x="122.3" y="91">maximum</text>
<text x="126.5" y="95.1">the</text>
<text x="130.6" y="95.1">circuit</text>
<text x="132.5" y="91">power</text>
<text x="137.8" y="95.1">ON and</text>
<text x="139.2" y="91">is</text>
<text x="142" y="91">3W.</text>
<text x="146.3" y="95.1">OFF.</text>
<text x="181.4" y="92.3">The</text>
<text x="181.4" y="94.3">capacitors.</text>
<text x="185.8" y="92.3">C3</text>
<text x="189.5" y="92.3">and</text>
<text x="194.1" y="92.3">C4</text>
<text x="197.7" y="92.3">capacitors</text>
<text x="208.8" y="92.3">are</text>
<text x="213" y="92.3">filtering</text>
<text x="104" y="97.2">The</text>
<text x="108.3" y="97.2">C1</text>
<text x="112" y="97.2">and</text>
<text x="116.6" y="97.2">C2</text>
<text x="120.3" y="97.2">capacitors</text>
<text x="131.4" y="97.2">are</text>
<text x="135.6" y="97.2">filtering</text>
<text x="144.2" y="97.2">capacitors.</text>
<text x="91.4" y="112.8">RELAY CONTROL</text>
<text x="241.1" y="108.2">The</text>
<text x="241.1" y="110.3">switch</text>
<text x="245.5" y="108.2">U2</text>
<text x="248.2" y="110.3">and</text>
<text x="249.2" y="108.2">module</text>
<text x="252.8" y="110.3">controlling</text>
<text x="257.3" y="108.2">(ESP-12E)</text>
<text x="264.3" y="110.3">the</text>
<text x="268.4" y="110.3">relay</text>
<text x="268.9" y="108.2">is</text>
<text x="271.7" y="108.2">the</text>
<text x="274.3" y="110.3">accordingly.</text>
<text x="275.9" y="108.2">responsable</text>
<text x="288.5" y="108.2">for</text>
<text x="292.3" y="108.2">receiving</text>
<text x="302" y="108.2">the</text>
<text x="306.1" y="108.2">commands</text>
<text x="317.4" y="108.2">over</text>
<text x="322.6" y="108.2">WiFi</text>
<text x="241.1" y="114.4">Some</text>
<text x="241.1" y="116.4">resistors.</text>
<text x="247.4" y="114.4">of</text>
<text x="250.5" y="114.4">its</text>
<text x="254" y="114.4">pins</text>
<text x="259.1" y="114.4">must</text>
<text x="264.9" y="114.4">be</text>
<text x="268.3" y="114.4">pulled</text>
<text x="275.3" y="114.4">up</text>
<text x="278.8" y="114.4">or</text>
<text x="281.9" y="114.4">down.</text>
<text x="288.5" y="114.4">This</text>
<text x="293.4" y="114.4">is</text>
<text x="296.2" y="114.4">done</text>
<text x="301.9" y="114.4">through</text>
<text x="310.3" y="114.4">the</text>
<text x="314.5" y="114.4">R1,</text>
<text x="318.7" y="114.4">R2</text>
<text x="322.4" y="114.4">and</text>
<text x="241.1" y="120.5">The</text>
<text x="245.5" y="120.5">C5</text>
<text x="249.2" y="120.5">capacitor</text>
<text x="259.2" y="120.5">is</text>
<text x="262" y="120.5">a</text>
<text x="264.3" y="120.5">filtering</text>
<text x="273" y="120.5">capacitor</text>
<text x="283.1" y="120.5">for</text>
<text x="286.9" y="120.5">the</text>
<text x="291" y="120.5">power</text>
<text x="297.7" y="120.5">input.</text>
<text x="190.5" y="135.6">POWER</text>
<text x="198.4" y="135.6">LED</text>
<text x="240" y="135.6">LAMP</text>
<text x="246.3" y="135.6">CONNECTOR</text>
<text x="290.8" y="135.6">PROGRAMMING CONNECTORS</text>
<text x="194.1" y="157.8">The</text>
<text x="194.1" y="159.8">bus</text>
<text x="198.5" y="157.8">D2</text>
<text x="198.6" y="159.8">is</text>
<text x="201.4" y="159.8">powered.</text>
<text x="202.2" y="157.8">LED indicates</text>
<text x="216.5" y="157.8">when</text>
<text x="222.4" y="157.8">the</text>
<text x="226.6" y="157.8">12V</text>
<text x="194.1" y="163.9">The</text>
<text x="194.1" y="165.9">through</text>
<text x="198.5" y="163.9">R7</text>
<text x="202.2" y="163.9">resistor</text>
<text x="202.6" y="165.9">the</text>
<text x="206.7" y="165.9">LED.</text>
<text x="210.5" y="163.9">limits</text>
<text x="217" y="163.9">the</text>
<text x="221.2" y="163.9">current</text>
<text x="294.5" y="169.2">The</text>
<text x="294.5" y="171.2">WiFi</text>
<text x="298.8" y="169.2">J3</text>
<text x="299.4" y="171.2">module</text>
<text x="302.2" y="169.2">connector</text>
<text x="307.5" y="171.2">serial</text>
<text x="312.7" y="169.2">provides</text>
<text x="314" y="171.2">bus.</text>
<text x="321.8" y="169.2">access</text>
<text x="329.5" y="169.2">to</text>
<text x="332.5" y="169.2">the</text>
<text x="243.7" y="175.5">The</text>
<text x="243.7" y="177.6">interface</text>
<text x="243.7" y="179.6">and</text>
<text x="248" y="175.5">J2</text>
<text x="248.3" y="179.6">the</text>
<text x="251.4" y="175.5">and</text>
<text x="252.4" y="179.6">external</text>
<text x="253.2" y="177.6">connectors</text>
<text x="256" y="175.5">J3</text>
<text x="259.4" y="175.5">connectors</text>
<text x="261.3" y="179.6">switches.</text>
<text x="264.8" y="177.6">for</text>
<text x="268.7" y="177.6">the</text>
<text x="270.9" y="175.5">are</text>
<text x="272.8" y="177.6">lamps</text>
<text x="275.1" y="175.5">the</text>
<text x="294.5" y="175.3">The</text>
<text x="294.5" y="177.4">connect</text>
<text x="294.5" y="179.4">3V3</text>
<text x="298.8" y="175.3">J4</text>
<text x="299.2" y="179.4">or</text>
<text x="302.2" y="175.3">connector</text>
<text x="302.3" y="179.4">GND.</text>
<text x="303.1" y="177.4">the</text>
<text x="307.2" y="177.4">microcontroller</text>
<text x="312.7" y="175.3">needs</text>
<text x="319.4" y="175.3">a</text>
<text x="321.7" y="175.3">jumper</text>
<text x="323" y="177.4">FLASH pin</text>
<text x="329.4" y="175.3">to</text>
<text x="334" y="177.4">to</text>
<text x="294.5" y="181.5">GPIO0</text>
<text x="294.5" y="183.5">program</text>
<text x="294.5" y="185.6">GPIO0</text>
<text x="301.3" y="181.5">connected</text>
<text x="301.3" y="185.6">connected</text>
<text x="303.5" y="183.5">the</text>
<text x="307.6" y="183.5">microcontroller.</text>
<text x="312.2" y="181.5">to</text>
<text x="312.2" y="185.6">to</text>
<text x="315.2" y="181.5">GND is</text>
<text x="315.2" y="185.6">3V3</text>
<text x="319.9" y="185.6">is</text>
<text x="322.7" y="185.6">uded</text>
<text x="323.1" y="181.5">used</text>
<text x="328.4" y="185.6">to</text>
<text x="328.7" y="181.5">to</text>
<text x="331.5" y="185.6">run</text>
<text x="335.7" y="185.6">the</text>
<text x="294.5" y="187.6">code.</text>
<text x="96.4" y="220">Two</text>
<text x="101" y="220">digital</text>
<text x="108.2" y="220">outputs</text>
<text x="116.4" y="220">are</text>
<text x="120.6" y="220">used</text>
<text x="126.2" y="220">to</text>
<text x="129.3" y="220">control</text>
<text x="137.1" y="220">the</text>
<text x="141.3" y="220">relays</text>
<text x="148.1" y="220">through</text>
<text x="156.6" y="220">the</text>
<text x="160.7" y="220">Q1</text>
<text x="164.4" y="220">and</text>
<text x="169" y="220">Q2</text>
<text x="96.4" y="222">transistors</text>
<text x="96.4" y="226.1">The</text>
<text x="100.7" y="226.1">U3</text>
<text x="104.4" y="226.1">and</text>
<text x="107.7" y="222">(2N7002H).</text>
<text x="109.1" y="226.1">U4</text>
<text x="112.8" y="226.1">optocouplers</text>
<text x="126.2" y="226.1">(PC817)</text>
<text x="135.2" y="226.1">isolate</text>
<text x="142.8" y="226.1">the</text>
<text x="147" y="226.1">outputs</text>
<text x="155.2" y="226.1">from</text>
<text x="160.7" y="226.1">the</text>
<text x="164.9" y="226.1">power</text>
<text x="171.5" y="226.1">circuit.</text>
<text x="96.4" y="230.2">When</text>
<text x="96.4" y="232.3">coil</text>
<text x="101" y="232.3">is</text>
<text x="102.4" y="230.2">the</text>
<text x="103.8" y="232.3">de-energized.</text>
<text x="106.5" y="230.2">output's</text>
<text x="115.3" y="230.2">logic</text>
<text x="121.2" y="230.2">level</text>
<text x="126.8" y="230.2">is</text>
<text x="129.6" y="230.2">LOW, the</text>
<text x="139.3" y="230.2">transistor</text>
<text x="149.6" y="230.2">is</text>
<text x="152.4" y="230.2">not</text>
<text x="156.6" y="230.2">conducting</text>
<text x="168.2" y="230.2">and</text>
<text x="172.8" y="230.2">the</text>
<text x="177" y="230.2">relay</text>
<text x="96.4" y="234.3">When</text>
<text x="96.4" y="236.4">coil</text>
<text x="101" y="236.4">is</text>
<text x="102.4" y="234.3">the</text>
<text x="103.8" y="236.4">energized.</text>
<text x="106.5" y="234.3">output's</text>
<text x="115.3" y="234.3">logic</text>
<text x="121.2" y="234.3">level</text>
<text x="126.8" y="234.3">is</text>
<text x="129.6" y="234.3">HIGH,</text>
<text x="135.9" y="234.3">the</text>
<text x="140.1" y="234.3">transistor</text>
<text x="150.4" y="234.3">is</text>
<text x="153.2" y="234.3">conducting</text>
<text x="164.7" y="234.3">and</text>
<text x="169.4" y="234.3">the</text>
<text x="173.5" y="234.3">relay</text>
<text x="96.4" y="240.4">The</text>
<text x="96.4" y="242.5">transistor</text>
<text x="96.4" y="244.5">The</text>
<text x="100.7" y="240.4">R5</text>
<text x="100.7" y="244.5">D1</text>
<text x="104.4" y="240.4">resistor</text>
<text x="104.4" y="244.5">diode</text>
<text x="106.7" y="242.5">gate</text>
<text x="110.7" y="244.5">act</text>
<text x="111.9" y="242.5">down.</text>
<text x="112.7" y="240.4">limit</text>
<text x="114.8" y="244.5">as</text>
<text x="118.2" y="244.5">a</text>
<text x="118.2" y="240.4">the</text>
<text x="120.5" y="244.5">flyback</text>
<text x="122.3" y="240.4">optocoupler</text>
<text x="128.4" y="244.5">diode.</text>
<text x="134.8" y="240.4">input</text>
<text x="140.7" y="240.4">current.</text>
<text x="149.3" y="240.4">The</text>
<text x="153.6" y="240.4">R6</text>
<text x="157.3" y="240.4">resistor</text>
<text x="165.7" y="240.4">pull</text>
<text x="170.5" y="240.4">the</text>
</g>
<g font-size="1.8" fill="#006464">
<text x="114.8" y="57.4">SW1</text>
<text x="126.1" y="56.7">LINE</text>
<text x="137.8" y="59.3">PS1</text>
<text x="154.8" y="56.7">+12V</text>
<text x="185.3" y="56.7">+12V</text>
<text x="195.2" y="58.6">AMS1117-3.3</text>
<text x="200.6" y="56.1">U1</text>
<text x="213" y="56.7">+3.3V</text>
<text x="237.1" y="56.7">+3.3V</text>
<text x="99.7" y="65.6">J1</text>
<text x="118" y="65.6">C1</text>
<text x="132.6" y="64.4">AC/L</text>
<text x="134.4" y="61.8">HLK-PM12</text>
<text x="140.9" y="64.4">+Vout</text>
<text x="160" y="65.6">C2</text>
<text x="197.4" y="61.8">VI</text>
<text x="202.8" y="65.5" transform="rotate(-90 202.8 65.5)">GND</text>
<text x="203.9" y="61.8">VO</text>
<text x="247.7" y="65.6">R1</text>
<text x="256.6" y="65.6">R2</text>
<text x="276.2" y="63.1">ESP-12E</text>
<text x="279.3" y="60.6">U2</text>
<text x="115.2" y="68.2">0.1uF</text>
<text x="132.6" y="69.4">AC/N</text>
<text x="140.9" y="69.4">-Vout</text>
<text x="160" y="68.2">100uF</text>
<text x="190.5" y="66.9">C3</text>
<text x="190.5" y="69.4">10uF</text>
<text x="208.5" y="69.4">10uF</text>
<text x="210.7" y="66.9">C4</text>
<text x="247.7" y="68.2">10k</text>
<text x="256.6" y="68.2">10k</text>
<text x="266.4" y="72">REST</text>
<text x="291.2" y="72">TXD</text>
<text x="125.8" y="77.1">NEUT</text>
<text x="155.4" y="77.1">GND</text>
<text x="266.4" y="74.5">ADC</text>
<text x="266.4" y="77.1">CH_PD</text>
<text x="289" y="77.1">GPIO5</text>
<text x="290.9" y="74.5">RXD</text>
<text x="199.9" y="79.6">GND</text>
<text x="266.4" y="79.6">GPIO16</text>
<text x="266.4" y="82.1">GPIO14</text>
<text x="289" y="82.1">GPIO0</text>
<text x="289" y="79.6">GPIO4</text>
<text x="266.4" y="84.7">GPIO12</text>
<text x="266.4" y="87.2">GPIO13</text>
<text x="266.4" y="89.8">VCC</text>
<text x="287.8" y="87.2">GPIO15</text>
<text x="289" y="84.7">GPIO2</text>
<text x="290.8" y="89.8">GND</text>
<text x="248.8" y="93.6">C5</text>
<text x="275.2" y="93" transform="rotate(-90 275.2 93)">CS0</text>
<text x="277.7" y="93" transform="rotate(-90 277.7 93)">MISO</text>
<text x="280.3" y="93" transform="rotate(-90 280.3 93)">GPIO9</text>
<text x="282.8" y="93" transform="rotate(-90 282.8 93)">GPIO10</text>
<text x="285.3" y="93" transform="rotate(-90 285.3 93)">MOSI</text>
<text x="287.9" y="93" transform="rotate(-90 287.9 93)">SCLK</text>
<text x="312.4" y="91">R3</text>
<text x="312.4" y="93.6">10k</text>
<text x="246" y="96.1">0.1uF</text>
<text x="252" y="103.7">GND</text>
<text x="304" y="103.7">GND</text>
<text x="128.2" y="117.7">+12V</text>
<text x="138.9" y="130.4">D1</text>
<text x="171.5" y="130.4">K1</text>
<text x="134" y="132.9">1N4148</text>
<text x="171.5" y="132.9">12V</text>
<text x="176.1" y="132.9">5A</text>
<text x="108.6" y="140.6">390</text>
<text x="109.1" y="138">R4</text>
<text x="120" y="140.6">PC817</text>
<text x="121.8" y="138">U3</text>
<text x="196.7" y="140.6">+12V</text>
<text x="204.4" y="141.8">R8</text>
<text x="215.3" y="143.1">LED</text>
<text x="215.8" y="140.6">D3</text>
<text x="295.5" y="140.6">+3.3V</text>
<text x="146.1" y="149.5">2N7002H</text>
<text x="146.1" y="146.9">Q1</text>
<text x="162.9" y="144.4">LINE</text>
<text x="203.6" y="144.4">2.2k</text>
<text x="269.9" y="144.4">J2</text>
<text x="323.4" y="144.4">+3.3V</text>
<text x="129.7" y="154.5">10k</text>
<text x="130.7" y="152">R5</text>
<text x="220.2" y="153.3">GND</text>
<text x="258.3" y="154.5">GND</text>
<text x="308.6" y="150.7">J4</text>
<text x="334.8" y="152">J5</text>
<text x="269.9" y="160.9">J3</text>
<text x="132.6" y="164.7">GND</text>
<text x="296.4" y="164.7">GND</text>
<text x="324.4" y="162.2">GND</text>
<text x="128.2" y="168.5">+12V</text>
<text x="258.3" y="171">GND</text>
<text x="134" y="183.7">1N4148</text>
<text x="138.9" y="181.2">D2</text>
<text x="171.5" y="181.2">K2</text>
<text x="171.5" y="183.7">12V</text>
<text x="176.1" y="183.7">5A</text>
<text x="108.6" y="191.4">390</text>
<text x="109.1" y="188.8">R6</text>
<text x="120" y="191.4">PC817</text>
<text x="121.8" y="188.8">U4</text>
<text x="146.1" y="197.7">Q2</text>
<text x="162.9" y="195.2">LINE</text>
<text x="130.7" y="202.8">R7</text>
<text x="146.1" y="200.3">2N7002H</text>
<text x="129.7" y="205.3">10k</text>
<text x="132.6" y="215.5">GND</text>
</g>
<g font-size="1.8" fill="#a90000">
<text x="106.6" y="64.5">2</text>
<text x="112.3" y="60.4">1</text>
<text x="112.3" y="65.5">3</text>
<text x="119.9" y="62.9">2</text>
<text x="130.1" y="63.2">1</text>
<text x="147.9" y="63.2">4</text>
<text x="194.9" y="60.7">3</text>
<text x="207.6" y="60.7">2</text>
<text x="106.6" y="67.1">1</text>
<text x="130.1" y="68.3">2</text>
<text x="147.9" y="68.3">3</text>
<text x="201.7" y="68" transform="rotate(-90 201.7 68)">1</text>
<text x="260.9" y="70.9">1</text>
<text x="298.4" y="70.9">16</text>
<text x="260.9" y="73.4">2</text>
<text x="260.9" y="75.9">3</text>
<text x="298.4" y="75.9">14</text>
<text x="298.4" y="73.4">15</text>
<text x="260.9" y="78.5">4</text>
<text x="260.9" y="81">5</text>
<text x="260.9" y="83.6">6</text>
<text x="298.4" y="83.6">11</text>
<text x="298.4" y="81">12</text>
<text x="298.4" y="78.5">13</text>
<text x="260.9" y="86.1">7</text>
<text x="260.9" y="88.6">8</text>
<text x="298.4" y="86.1">10</text>
<text x="299" y="88.6">9</text>
<text x="274.1" y="99.1" transform="rotate(-90 274.1 99.1)">17</text>
<text x="276.6" y="99.1" transform="rotate(-90 276.6 99.1)">18</text>
<text x="279.1" y="99.1" transform="rotate(-90 279.1 99.1)">19</text>
<text x="281.7" y="99.1" transform="rotate(-90 281.7 99.1)">20</text>
<text x="284.2" y="99.1" transform="rotate(-90 284.2 99.1)">21</text>
<text x="286.8" y="99.1" transform="rotate(-90 286.8 99.1)">22</text>
<text x="154.7" y="125.7" transform="rotate(-90 154.7 125.7)">A1</text>
<text x="162.3" y="125.8" transform="rotate(-90 162.3 125.8)">12</text>
<text x="167.4" y="125.8" transform="rotate(-90 167.4 125.8)">14</text>
<text x="116.1" y="142">1</text>
<text x="128.8" y="142">4</text>
<text x="154.7" y="138.4" transform="rotate(-90 154.7 138.4)">A2</text>
<text x="164.8" y="138.5" transform="rotate(-90 164.8 138.5)">11</text>
<text x="264.1" y="142">1</text>
<text x="116.1" y="147.1">2</text>
<text x="128.8" y="147.1">3</text>
<text x="136.5" y="147.1">1</text>
<text x="143.3" y="144.2" transform="rotate(-90 143.3 144.2)">3</text>
<text x="264.1" y="144.5">2</text>
<text x="264.1" y="147.1">3</text>
<text x="303.5" y="144.5">1</text>
<text x="303.5" y="147.1">2</text>
<text x="303.5" y="149.6">3</text>
<text x="330.1" y="149.6">1</text>
<text x="143.3" y="151.8" transform="rotate(-90 143.3 151.8)">2</text>
<text x="303.5" y="152.1">4</text>
<text x="303.5" y="154.7">5</text>
<text x="330.1" y="152.1">2</text>
<text x="330.1" y="154.7">3</text>
<text x="264.1" y="158.5">1</text>
<text x="264.1" y="161">2</text>
<text x="303.5" y="157.2">6</text>
<text x="264.1" y="163.6">3</text>
<text x="154.7" y="176.5" transform="rotate(-90 154.7 176.5)">A1</text>
<text x="162.3" y="176.6" transform="rotate(-90 162.3 176.6)">12</text>
<text x="167.4" y="176.6" transform="rotate(-90 167.4 176.6)">14</text>
<text x="154.7" y="189.2" transform="rotate(-90 154.7 189.2)">A2</text>
<text x="164.8" y="189.3" transform="rotate(-90 164.8 189.3)">11</text>
<text x="116.1" y="192.8">1</text>
<text x="116.1" y="197.9">2</text>
<text x="128.8" y="197.9">3</text>
<text x="128.8" y="192.8">4</text>
<text x="136.5" y="197.9">1</text>
<text x="143.3" y="195" transform="rotate(-90 143.3 195)">3</text>
<text x="143.3" y="202.6" transform="rotate(-90 143.3 202.6)">2</text>
</g>
<g font-size="1.8" fill="#840084">
<text x="92.1" y="68.2">POWER IN</text>
<text x="269.9" y="146.9">LAMP1</text>
<text x="308.6" y="153.3">SERIAL</text>
<text x="335" y="154.5">FLASH</text>
<text x="269.9" y="163.4">LAMP2</text>
</g>
</svg>
